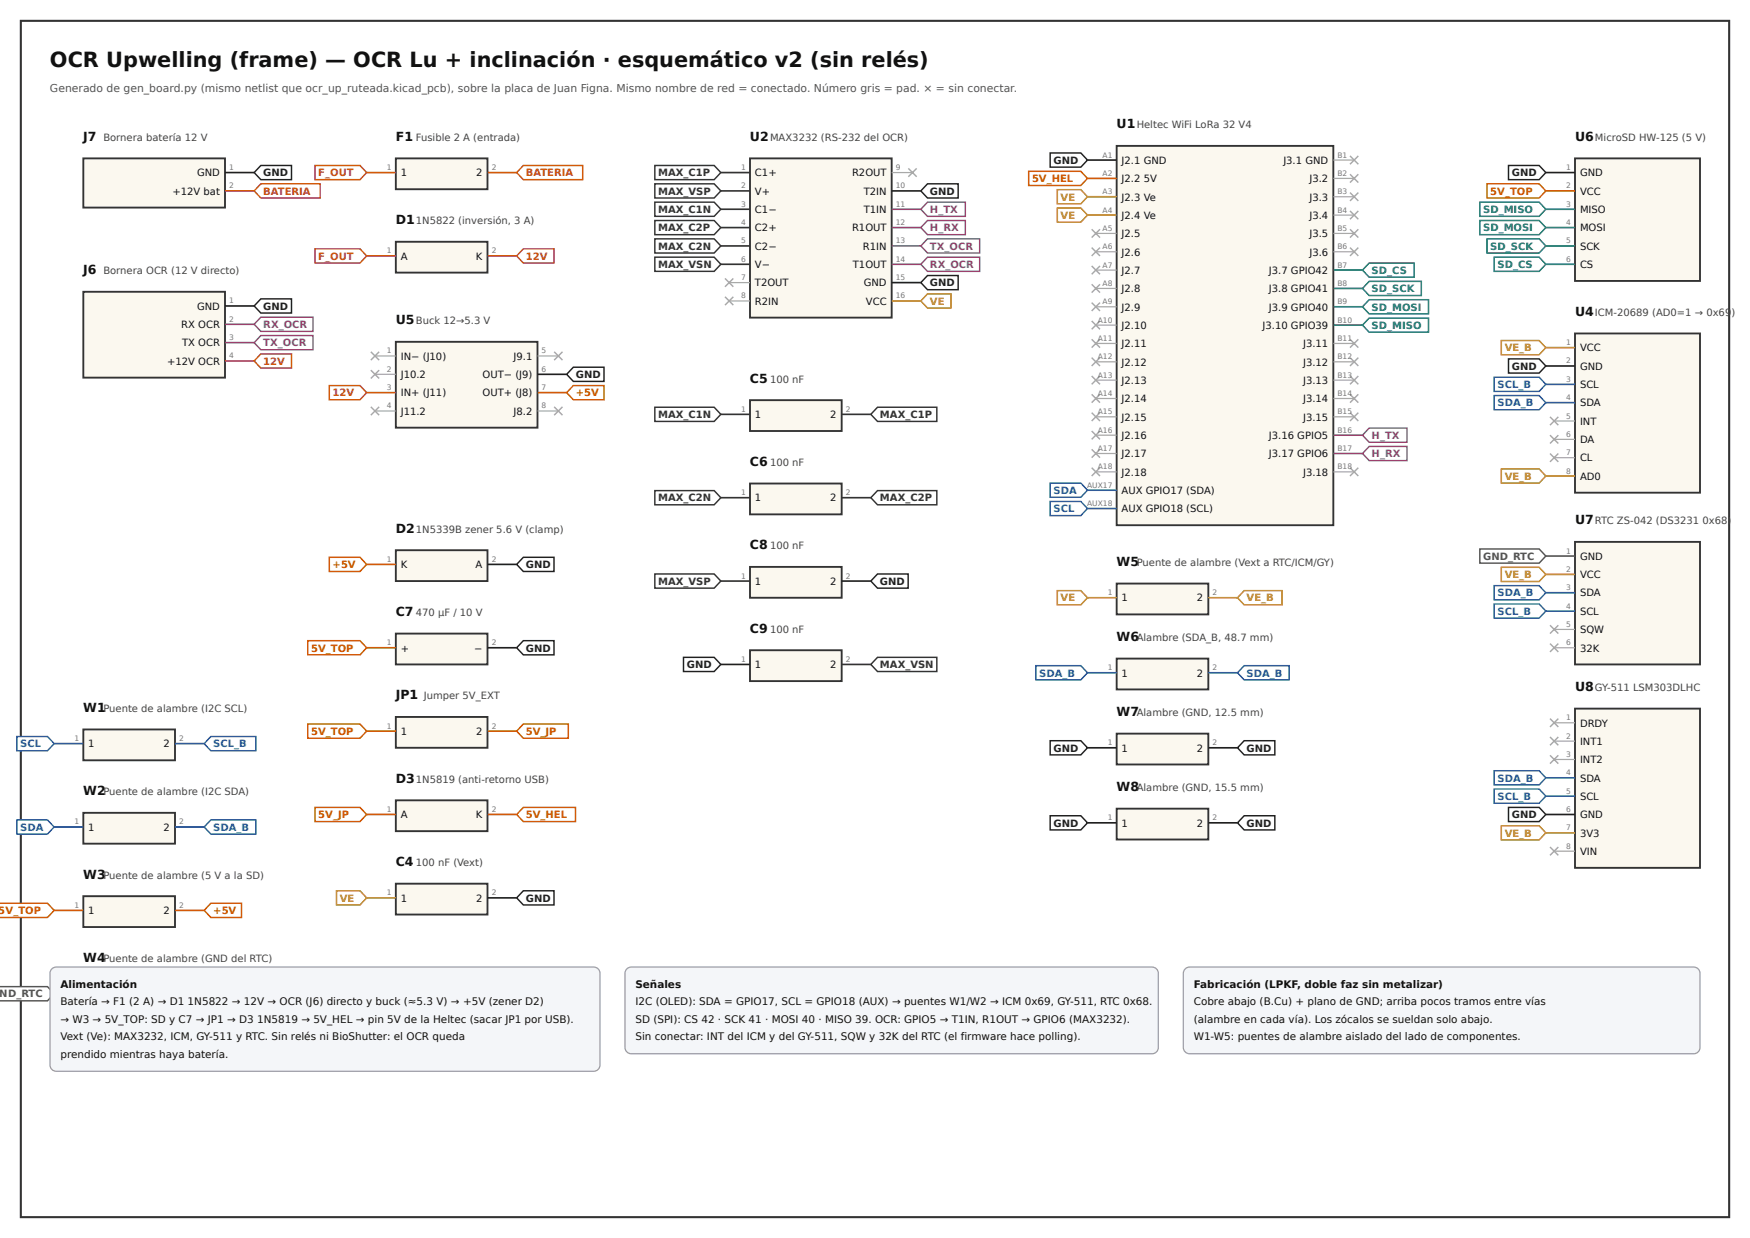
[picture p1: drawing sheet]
<svg xmlns="http://www.w3.org/2000/svg" width="420mm" height="297mm" viewBox="0 0 420 297" stroke-linecap="round" stroke-linejoin="round" font-family="sans-serif">
<path d="M5 5h410v287h-410z" fill="none" stroke="#333" stroke-width=".5"/>
<path d="M268 35h52v91h-52z" fill="#fbf8ef" stroke="#333" stroke-width=".45"/>
<path d="M261 38.4h7" fill="none" stroke="#222" stroke-width=".4"/>
<path d="M252 36.7h7.4l1.6 1.7-1.6 1.7h-7.4z" fill="#fff" stroke="#222" stroke-width=".35"/>
<path d="M261 42.8h7" fill="none" stroke="#d35400" stroke-width=".4"/>
<path d="M246.9 41.1h12.5l1.6 1.7-1.6 1.7h-12.5z" fill="#fff" stroke="#d35400" stroke-width=".35"/>
<path d="M261 47.2h7" fill="none" stroke="#b7950b" stroke-width=".4"/>
<path d="M253.8 45.5h5.6l1.6 1.7-1.6 1.7h-5.6z" fill="#fff" stroke="#b7950b" stroke-width=".35"/>
<path d="M261 51.6h7" fill="none" stroke="#b7950b" stroke-width=".4"/>
<path d="M253.8 49.9h5.6l1.6 1.7-1.6 1.7h-5.6z" fill="#fff" stroke="#b7950b" stroke-width=".35"/>
<g fill="none" stroke="#aaa" stroke-width=".3">
<path d="M263 56h5M263 60.4h5M263 64.8h5M263 69.2h5M263 73.6h5M263 78h5M263 82.4h5M263 86.8h5M263 91.2h5M263 95.6h5M263 100h5M263 104.4h5"/>
<path d="M263 108.8h5M263 113.2h5"/>
</g>
<g fill="#000" stroke="#aaa" stroke-width=".35">
<path d="M262 55l2 2zM262 57l2-2z"/>
<path d="M262 59.4l2 2zM262 61.4l2-2z"/>
<path d="M262 63.8l2 2zM262 65.8l2-2z"/>
<path d="M262 68.2l2 2zM262 70.2l2-2z"/>
<path d="M262 72.6l2 2zM262 74.6l2-2z"/>
<path d="M262 77l2 2zM262 79l2-2z"/>
<path d="M262 81.4l2 2zM262 83.4l2-2z"/>
<path d="M262 85.8l2 2zM262 87.8l2-2z"/>
<path d="M262 90.2l2 2zM262 92.2l2-2z"/>
<path d="M262 94.6l2 2zM262 96.6l2-2z"/>
<path d="M262 99l2 2zM262 101l2-2z"/>
<path d="M262 103.4l2 2zM262 105.4l2-2z"/>
<path d="M262 107.8l2 2zM262 109.8l2-2z"/>
<path d="M262 112.2l2 2zM262 114.2l2-2z"/>
</g>
<path d="M261 117.6h7" fill="none" stroke="#1f5fbf" stroke-width=".4"/>
<path d="M252 115.9h7.4l1.6 1.7-1.6 1.7h-7.4z" fill="#fff" stroke="#1f5fbf" stroke-width=".35"/>
<path d="M261 122h7" fill="none" stroke="#1f5fbf" stroke-width=".4"/>
<path d="M252 120.3h7.4l1.6 1.7-1.6 1.7h-7.4z" fill="#fff" stroke="#1f5fbf" stroke-width=".35"/>
<path d="M320 38.4h5M320 42.8h5M320 47.2h5M320 51.6h5M320 56h5M320 60.4h5" fill="none" stroke="#aaa" stroke-width=".3"/>
<g fill="#000" stroke="#aaa" stroke-width=".35">
<path d="M324 37.4l2 2zM326 37.4l-2 2z"/>
<path d="M324 41.8l2 2zM326 41.8l-2 2z"/>
<path d="M324 46.2l2 2zM326 46.2l-2 2z"/>
<path d="M324 50.6l2 2zM326 50.6l-2 2z"/>
<path d="M324 55l2 2zM326 55l-2 2z"/>
<path d="M324 59.4l2 2zM326 59.4l-2 2z"/>
</g>
<path d="M320 64.8h7" fill="none" stroke="#1e8449" stroke-width=".4"/>
<path d="M328.6 63.1h10.8v3.4h-10.8l-1.6-1.7z" fill="#fff" stroke="#1e8449" stroke-width=".35"/>
<path d="M320 69.2h7" fill="none" stroke="#1e8449" stroke-width=".4"/>
<path d="M328.6 67.5h12.5v3.4h-12.5l-1.6-1.7z" fill="#fff" stroke="#1e8449" stroke-width=".35"/>
<path d="M320 73.6h7" fill="none" stroke="#1e8449" stroke-width=".4"/>
<path d="M328.6 71.9h14.2v3.4h-14.2l-1.6-1.7z" fill="#fff" stroke="#1e8449" stroke-width=".35"/>
<path d="M320 78h7" fill="none" stroke="#1e8449" stroke-width=".4"/>
<path d="M328.6 76.3h14.2v3.4h-14.2l-1.6-1.7z" fill="#fff" stroke="#1e8449" stroke-width=".35"/>
<path d="M320 82.4h5M320 86.8h5M320 91.2h5M320 95.6h5M320 100h5" fill="none" stroke="#aaa" stroke-width=".3"/>
<g fill="#000" stroke="#aaa" stroke-width=".35">
<path d="M324 81.4l2 2zM326 81.4l-2 2z"/>
<path d="M324 85.8l2 2zM326 85.8l-2 2z"/>
<path d="M324 90.2l2 2zM326 90.2l-2 2z"/>
<path d="M324 94.6l2 2zM326 94.6l-2 2z"/>
<path d="M324 99l2 2zM326 99l-2 2z"/>
</g>
<path d="M320 104.4h7" fill="none" stroke="#7d3c98" stroke-width=".4"/>
<path d="M328.6 102.7h9.1v3.4h-9.1l-1.6-1.7z" fill="#fff" stroke="#7d3c98" stroke-width=".35"/>
<path d="M320 108.8h7" fill="none" stroke="#7d3c98" stroke-width=".4"/>
<path d="M328.6 107.1h9.1v3.4h-9.1l-1.6-1.7z" fill="#fff" stroke="#7d3c98" stroke-width=".35"/>
<path d="M320 113.2h5" fill="none" stroke="#aaa" stroke-width=".3"/>
<path d="M324 112.2l2 2zM326 112.2l-2 2z" fill="#000" stroke="#aaa" stroke-width=".35"/>
<path d="M378 38h30v29.4h-30z" fill="#fbf8ef" stroke="#333" stroke-width=".45"/>
<path d="M371 41.4h7" fill="none" stroke="#222" stroke-width=".4"/>
<path d="M362 39.7h7.4l1.6 1.7-1.6 1.7h-7.4z" fill="#fff" stroke="#222" stroke-width=".35"/>
<path d="M371 45.8h7" fill="none" stroke="#d35400" stroke-width=".4"/>
<path d="M356.9 44.1h12.5l1.6 1.7-1.6 1.7h-12.5z" fill="#fff" stroke="#d35400" stroke-width=".35"/>
<path d="M371 50.2h7" fill="none" stroke="#1e8449" stroke-width=".4"/>
<path d="M355.2 48.5h14.2l1.6 1.7-1.6 1.7h-14.2z" fill="#fff" stroke="#1e8449" stroke-width=".35"/>
<path d="M371 54.6h7" fill="none" stroke="#1e8449" stroke-width=".4"/>
<path d="M355.2 52.9h14.2l1.6 1.7-1.6 1.7h-14.2z" fill="#fff" stroke="#1e8449" stroke-width=".35"/>
<path d="M371 59h7" fill="none" stroke="#1e8449" stroke-width=".4"/>
<path d="M356.9 57.3h12.5l1.6 1.7-1.6 1.7h-12.5z" fill="#fff" stroke="#1e8449" stroke-width=".35"/>
<path d="M371 63.4h7" fill="none" stroke="#1e8449" stroke-width=".4"/>
<path d="M358.6 61.7h10.8l1.6 1.7-1.6 1.7h-10.8z" fill="#fff" stroke="#1e8449" stroke-width=".35"/>
<path d="M378 130h30v29.4h-30z" fill="#fbf8ef" stroke="#333" stroke-width=".45"/>
<path d="M371 133.4h7" fill="none" stroke="#555" stroke-width=".4"/>
<path d="M355.2 131.7h14.2l1.6 1.7-1.6 1.7h-14.2z" fill="#fff" stroke="#555" stroke-width=".35"/>
<path d="M371 137.8h7" fill="none" stroke="#b7950b" stroke-width=".4"/>
<path d="M360.3 136.1h9.1l1.6 1.7-1.6 1.7h-9.1z" fill="#fff" stroke="#b7950b" stroke-width=".35"/>
<path d="M371 142.2h7" fill="none" stroke="#1f5fbf" stroke-width=".4"/>
<path d="M358.6 140.5h10.8l1.6 1.7-1.6 1.7h-10.8z" fill="#fff" stroke="#1f5fbf" stroke-width=".35"/>
<path d="M371 146.6h7" fill="none" stroke="#1f5fbf" stroke-width=".4"/>
<path d="M358.6 144.9h10.8l1.6 1.7-1.6 1.7h-10.8z" fill="#fff" stroke="#1f5fbf" stroke-width=".35"/>
<path d="M373 151h5M373 155.4h5" fill="none" stroke="#aaa" stroke-width=".3"/>
<g fill="#000" stroke="#aaa" stroke-width=".35">
<path d="M372 150l2 2zM374 150l-2 2z"/>
<path d="M372 154.4l2 2zM374 154.4l-2 2z"/>
</g>
<path d="M378 80h30v38.2h-30z" fill="#fbf8ef" stroke="#333" stroke-width=".45"/>
<path d="M371 83.4h7" fill="none" stroke="#b7950b" stroke-width=".4"/>
<path d="M360.3 81.7h9.1l1.6 1.7-1.6 1.7h-9.1z" fill="#fff" stroke="#b7950b" stroke-width=".35"/>
<path d="M371 87.8h7" fill="none" stroke="#222" stroke-width=".4"/>
<path d="M362 86.1h7.4l1.6 1.7-1.6 1.7h-7.4z" fill="#fff" stroke="#222" stroke-width=".35"/>
<path d="M371 92.2h7" fill="none" stroke="#1f5fbf" stroke-width=".4"/>
<path d="M358.6 90.5h10.8l1.6 1.7-1.6 1.7h-10.8z" fill="#fff" stroke="#1f5fbf" stroke-width=".35"/>
<path d="M371 96.6h7" fill="none" stroke="#1f5fbf" stroke-width=".4"/>
<path d="M358.6 94.9h10.8l1.6 1.7-1.6 1.7h-10.8z" fill="#fff" stroke="#1f5fbf" stroke-width=".35"/>
<path d="M373 101h5M373 105.4h5M373 109.8h5" fill="none" stroke="#aaa" stroke-width=".3"/>
<g fill="#000" stroke="#aaa" stroke-width=".35">
<path d="M372 100l2 2zM374 100l-2 2z"/>
<path d="M372 104.4l2 2zM372 106.4l2-2z"/>
<path d="M372 108.8l2 2zM374 108.8l-2 2z"/>
</g>
<path d="M371 114.2h7" fill="none" stroke="#b7950b" stroke-width=".4"/>
<path d="M360.3 112.5h9.1l1.6 1.7-1.6 1.7h-9.1z" fill="#fff" stroke="#b7950b" stroke-width=".35"/>
<path d="M378 170h30v38.2h-30z" fill="#fbf8ef" stroke="#333" stroke-width=".45"/>
<path d="M373 173.4h5M373 177.8h5M373 182.2h5" fill="none" stroke="#aaa" stroke-width=".3"/>
<g fill="#000" stroke="#aaa" stroke-width=".35">
<path d="M372 172.4l2 2zM374 172.4l-2 2z"/>
<path d="M372 176.8l2 2zM374 176.8l-2 2z"/>
<path d="M372 181.2l2 2zM374 181.2l-2 2z"/>
</g>
<path d="M371 186.6h7" fill="none" stroke="#1f5fbf" stroke-width=".4"/>
<path d="M358.6 184.9h10.8l1.6 1.7-1.6 1.7h-10.8z" fill="#fff" stroke="#1f5fbf" stroke-width=".35"/>
<path d="M371 191h7" fill="none" stroke="#1f5fbf" stroke-width=".4"/>
<path d="M358.6 189.3h10.8l1.6 1.7-1.6 1.7h-10.8z" fill="#fff" stroke="#1f5fbf" stroke-width=".35"/>
<path d="M371 195.4h7" fill="none" stroke="#222" stroke-width=".4"/>
<path d="M362 193.7h7.4l1.6 1.7-1.6 1.7h-7.4z" fill="#fff" stroke="#222" stroke-width=".35"/>
<path d="M371 199.8h7" fill="none" stroke="#b7950b" stroke-width=".4"/>
<path d="M360.3 198.1h9.1l1.6 1.7-1.6 1.7h-9.1z" fill="#fff" stroke="#b7950b" stroke-width=".35"/>
<path d="M373 204.2h5" fill="none" stroke="#aaa" stroke-width=".3"/>
<path d="M372 203.2l2 2zM374 203.2l-2 2z" fill="#000" stroke="#aaa" stroke-width=".35"/>
<path d="M95 82h34v20.6h-34z" fill="#fbf8ef" stroke="#333" stroke-width=".45"/>
<path d="M90 85.4h5M90 89.8h5" fill="none" stroke="#aaa" stroke-width=".3"/>
<g fill="#000" stroke="#aaa" stroke-width=".35">
<path d="M89 84.4l2 2zM91 84.4l-2 2z"/>
<path d="M89 88.8l2 2zM91 88.8l-2 2z"/>
</g>
<path d="M88 94.2h7" fill="none" stroke="#c0392b" stroke-width=".4"/>
<path d="M79 92.5h7.4l1.6 1.7-1.6 1.7h-7.4z" fill="#fff" stroke="#c0392b" stroke-width=".35"/>
<path d="M90 98.6h5M129 85.4h5" fill="none" stroke="#aaa" stroke-width=".3"/>
<g fill="#000" stroke="#aaa" stroke-width=".35">
<path d="M89 97.6l2 2zM91 97.6l-2 2z"/>
<path d="M133 84.4l2 2zM135 84.4l-2 2z"/>
</g>
<path d="M129 89.8h7" fill="none" stroke="#222" stroke-width=".4"/>
<path d="M137.6 88.1h7.4v3.4h-7.4l-1.6-1.7z" fill="#fff" stroke="#222" stroke-width=".35"/>
<path d="M129 94.2h7" fill="none" stroke="#d35400" stroke-width=".4"/>
<path d="M137.6 92.5h7.4v3.4h-7.4l-1.6-1.7z" fill="#fff" stroke="#d35400" stroke-width=".35"/>
<path d="M129 98.6h5" fill="none" stroke="#aaa" stroke-width=".3"/>
<path d="M133 97.6l2 2zM135 97.6l-2 2z" fill="#000" stroke="#aaa" stroke-width=".35"/>
<path d="M20 38h34v11.8h-34z" fill="#fbf8ef" stroke="#333" stroke-width=".45"/>
<path d="M54 41.4h7" fill="none" stroke="#222" stroke-width=".4"/>
<path d="M62.6 39.7h7.4v3.4h-7.4l-1.6-1.7z" fill="#fff" stroke="#222" stroke-width=".35"/>
<path d="M54 45.8h7" fill="none" stroke="#c0392b" stroke-width=".4"/>
<path d="M62.6 44.1h14.2v3.4h-14.2l-1.6-1.7z" fill="#fff" stroke="#c0392b" stroke-width=".35"/>
<path d="M95 38h22v7.4h-22z" fill="#fbf8ef" stroke="#333" stroke-width=".45"/>
<path d="M88 41.4h7" fill="none" stroke="#c0392b" stroke-width=".4"/>
<path d="M75.6 39.7h10.8l1.6 1.7-1.6 1.7h-10.8z" fill="#fff" stroke="#c0392b" stroke-width=".35"/>
<path d="M117 41.4h7" fill="none" stroke="#c0392b" stroke-width=".4"/>
<path d="M125.6 39.7h14.2v3.4h-14.2l-1.6-1.7z" fill="#fff" stroke="#c0392b" stroke-width=".35"/>
<path d="M95 58h22v7.4h-22z" fill="#fbf8ef" stroke="#333" stroke-width=".45"/>
<path d="M88 61.4h7" fill="none" stroke="#c0392b" stroke-width=".4"/>
<path d="M75.6 59.7h10.8l1.6 1.7-1.6 1.7h-10.8z" fill="#fff" stroke="#c0392b" stroke-width=".35"/>
<path d="M117 61.4h7" fill="none" stroke="#c0392b" stroke-width=".4"/>
<path d="M125.6 59.7h7.4v3.4h-7.4l-1.6-1.7z" fill="#fff" stroke="#c0392b" stroke-width=".35"/>
<path d="M95 132h22v7.4h-22z" fill="#fbf8ef" stroke="#333" stroke-width=".45"/>
<path d="M88 135.4h7" fill="none" stroke="#d35400" stroke-width=".4"/>
<path d="M79 133.7h7.4l1.6 1.7-1.6 1.7h-7.4z" fill="#fff" stroke="#d35400" stroke-width=".35"/>
<path d="M117 135.4h7" fill="none" stroke="#222" stroke-width=".4"/>
<path d="M125.6 133.7h7.4v3.4h-7.4l-1.6-1.7z" fill="#fff" stroke="#222" stroke-width=".35"/>
<path d="M95 172h22v7.4h-22z" fill="#fbf8ef" stroke="#333" stroke-width=".45"/>
<path d="M88 175.4h7" fill="none" stroke="#d35400" stroke-width=".4"/>
<path d="M73.9 173.7h12.5l1.6 1.7-1.6 1.7h-12.5z" fill="#fff" stroke="#d35400" stroke-width=".35"/>
<path d="M117 175.4h7" fill="none" stroke="#d35400" stroke-width=".4"/>
<path d="M125.6 173.7h10.8v3.4h-10.8l-1.6-1.7z" fill="#fff" stroke="#d35400" stroke-width=".35"/>
<path d="M95 192h22v7.4h-22z" fill="#fbf8ef" stroke="#333" stroke-width=".45"/>
<path d="M88 195.4h7" fill="none" stroke="#d35400" stroke-width=".4"/>
<path d="M75.6 193.7h10.8l1.6 1.7-1.6 1.7h-10.8z" fill="#fff" stroke="#d35400" stroke-width=".35"/>
<path d="M117 195.4h7" fill="none" stroke="#d35400" stroke-width=".4"/>
<path d="M125.6 193.7h12.5v3.4h-12.5l-1.6-1.7z" fill="#fff" stroke="#d35400" stroke-width=".35"/>
<path d="M95 152h22v7.4h-22z" fill="#fbf8ef" stroke="#333" stroke-width=".45"/>
<path d="M88 155.4h7" fill="none" stroke="#d35400" stroke-width=".4"/>
<path d="M73.9 153.7h12.5l1.6 1.7-1.6 1.7h-12.5z" fill="#fff" stroke="#d35400" stroke-width=".35"/>
<path d="M117 155.4h7" fill="none" stroke="#222" stroke-width=".4"/>
<path d="M125.6 153.7h7.4v3.4h-7.4l-1.6-1.7z" fill="#fff" stroke="#222" stroke-width=".35"/>
<path d="M180 38h34v38.2h-34z" fill="#fbf8ef" stroke="#333" stroke-width=".45"/>
<path d="M173 41.4h7" fill="none" stroke="#333" stroke-width=".4"/>
<path d="M157.2 39.7h14.2l1.6 1.7-1.6 1.7h-14.2z" fill="#fff" stroke="#333" stroke-width=".35"/>
<path d="M173 45.8h7" fill="none" stroke="#333" stroke-width=".4"/>
<path d="M157.2 44.1h14.2l1.6 1.7-1.6 1.7h-14.2z" fill="#fff" stroke="#333" stroke-width=".35"/>
<path d="M173 50.2h7" fill="none" stroke="#333" stroke-width=".4"/>
<path d="M157.2 48.5h14.2l1.6 1.7-1.6 1.7h-14.2z" fill="#fff" stroke="#333" stroke-width=".35"/>
<path d="M173 54.6h7" fill="none" stroke="#333" stroke-width=".4"/>
<path d="M157.2 52.9h14.2l1.6 1.7-1.6 1.7h-14.2z" fill="#fff" stroke="#333" stroke-width=".35"/>
<path d="M173 59h7" fill="none" stroke="#333" stroke-width=".4"/>
<path d="M157.2 57.3h14.2l1.6 1.7-1.6 1.7h-14.2z" fill="#fff" stroke="#333" stroke-width=".35"/>
<path d="M173 63.4h7" fill="none" stroke="#333" stroke-width=".4"/>
<path d="M157.2 61.7h14.2l1.6 1.7-1.6 1.7h-14.2z" fill="#fff" stroke="#333" stroke-width=".35"/>
<path d="M214 41.4h5M175 67.8h5M175 72.2h5" fill="none" stroke="#aaa" stroke-width=".3"/>
<g fill="#000" stroke="#aaa" stroke-width=".35">
<path d="M218 40.4l2 2zM220 40.4l-2 2z"/>
<path d="M174 66.8l2 2zM174 68.8l2-2z"/>
<path d="M174 71.2l2 2zM174 73.2l2-2z"/>
</g>
<path d="M214 45.8h7" fill="none" stroke="#222" stroke-width=".4"/>
<path d="M222.6 44.1h7.4v3.4h-7.4l-1.6-1.7z" fill="#fff" stroke="#222" stroke-width=".35"/>
<path d="M214 50.2h7" fill="none" stroke="#7d3c98" stroke-width=".4"/>
<path d="M222.6 48.5h9.1v3.4h-9.1l-1.6-1.7z" fill="#fff" stroke="#7d3c98" stroke-width=".35"/>
<path d="M214 54.6h7" fill="none" stroke="#7d3c98" stroke-width=".4"/>
<path d="M222.6 52.9h9.1v3.4h-9.1l-1.6-1.7z" fill="#fff" stroke="#7d3c98" stroke-width=".35"/>
<path d="M214 59h7" fill="none" stroke="#7d3c98" stroke-width=".4"/>
<path d="M222.6 57.3h12.5v3.4h-12.5l-1.6-1.7z" fill="#fff" stroke="#7d3c98" stroke-width=".35"/>
<path d="M214 63.4h7" fill="none" stroke="#7d3c98" stroke-width=".4"/>
<path d="M222.6 61.7h12.5v3.4h-12.5l-1.6-1.7z" fill="#fff" stroke="#7d3c98" stroke-width=".35"/>
<path d="M214 67.8h7" fill="none" stroke="#222" stroke-width=".4"/>
<path d="M222.6 66.1h7.4v3.4h-7.4l-1.6-1.7z" fill="#fff" stroke="#222" stroke-width=".35"/>
<path d="M214 72.2h7" fill="none" stroke="#b7950b" stroke-width=".4"/>
<path d="M222.6 70.5h5.6v3.4h-5.6l-1.6-1.7z" fill="#fff" stroke="#b7950b" stroke-width=".35"/>
<path d="M180 96h22v7.4h-22z" fill="#fbf8ef" stroke="#333" stroke-width=".45"/>
<path d="M173 99.4h7" fill="none" stroke="#333" stroke-width=".4"/>
<path d="M157.2 97.7h14.2l1.6 1.7-1.6 1.7h-14.2z" fill="#fff" stroke="#333" stroke-width=".35"/>
<path d="M202 99.4h7" fill="none" stroke="#333" stroke-width=".4"/>
<path d="M210.6 97.7h14.2v3.4h-14.2l-1.6-1.7z" fill="#fff" stroke="#333" stroke-width=".35"/>
<path d="M180 156h22v7.4h-22z" fill="#fbf8ef" stroke="#333" stroke-width=".45"/>
<path d="M173 159.4h7" fill="none" stroke="#222" stroke-width=".4"/>
<path d="M164 157.7h7.4l1.6 1.7-1.6 1.7h-7.4z" fill="#fff" stroke="#222" stroke-width=".35"/>
<path d="M202 159.4h7" fill="none" stroke="#333" stroke-width=".4"/>
<path d="M210.6 157.7h14.2v3.4h-14.2l-1.6-1.7z" fill="#fff" stroke="#333" stroke-width=".35"/>
<path d="M180 116h22v7.4h-22z" fill="#fbf8ef" stroke="#333" stroke-width=".45"/>
<path d="M173 119.4h7" fill="none" stroke="#333" stroke-width=".4"/>
<path d="M157.2 117.7h14.2l1.6 1.7-1.6 1.7h-14.2z" fill="#fff" stroke="#333" stroke-width=".35"/>
<path d="M202 119.4h7" fill="none" stroke="#333" stroke-width=".4"/>
<path d="M210.6 117.7h14.2v3.4h-14.2l-1.6-1.7z" fill="#fff" stroke="#333" stroke-width=".35"/>
<path d="M180 136h22v7.4h-22z" fill="#fbf8ef" stroke="#333" stroke-width=".45"/>
<path d="M173 139.4h7" fill="none" stroke="#333" stroke-width=".4"/>
<path d="M157.2 137.7h14.2l1.6 1.7-1.6 1.7h-14.2z" fill="#fff" stroke="#333" stroke-width=".35"/>
<path d="M202 139.4h7" fill="none" stroke="#222" stroke-width=".4"/>
<path d="M210.6 137.7h7.4v3.4h-7.4l-1.6-1.7z" fill="#fff" stroke="#222" stroke-width=".35"/>
<path d="M95 212h22v7.4h-22z" fill="#fbf8ef" stroke="#333" stroke-width=".45"/>
<path d="M88 215.4h7" fill="none" stroke="#b7950b" stroke-width=".4"/>
<path d="M80.8 213.7h5.6l1.6 1.7-1.6 1.7h-5.6z" fill="#fff" stroke="#b7950b" stroke-width=".35"/>
<path d="M117 215.4h7" fill="none" stroke="#222" stroke-width=".4"/>
<path d="M125.6 213.7h7.4v3.4h-7.4l-1.6-1.7z" fill="#fff" stroke="#222" stroke-width=".35"/>
<path d="M20 70h34v20.6h-34z" fill="#fbf8ef" stroke="#333" stroke-width=".45"/>
<path d="M54 73.4h7" fill="none" stroke="#222" stroke-width=".4"/>
<path d="M62.6 71.7h7.4v3.4h-7.4l-1.6-1.7z" fill="#fff" stroke="#222" stroke-width=".35"/>
<path d="M54 77.8h7" fill="none" stroke="#7d3c98" stroke-width=".4"/>
<path d="M62.6 76.1h12.5v3.4h-12.5l-1.6-1.7z" fill="#fff" stroke="#7d3c98" stroke-width=".35"/>
<path d="M54 82.2h7" fill="none" stroke="#7d3c98" stroke-width=".4"/>
<path d="M62.6 80.5h12.5v3.4h-12.5l-1.6-1.7z" fill="#fff" stroke="#7d3c98" stroke-width=".35"/>
<path d="M54 86.6h7" fill="none" stroke="#c0392b" stroke-width=".4"/>
<path d="M62.6 84.9h7.4v3.4h-7.4l-1.6-1.7z" fill="#fff" stroke="#c0392b" stroke-width=".35"/>
<path d="M20 215h22v7.4h-22z" fill="#fbf8ef" stroke="#333" stroke-width=".45"/>
<path d="M13 218.4h7" fill="none" stroke="#d35400" stroke-width=".4"/>
<path d="M-.1 216.7h11.5l1.6 1.7-1.6 1.7h-11.5z" fill="#fff" stroke="#d35400" stroke-width=".35"/>
<path d="M42 218.4h7" fill="none" stroke="#d35400" stroke-width=".4"/>
<path d="M50.6 216.7h7.4v3.4h-7.4l-1.6-1.7z" fill="#fff" stroke="#d35400" stroke-width=".35"/>
<path d="M268 140h22v7.4h-22z" fill="#fbf8ef" stroke="#333" stroke-width=".45"/>
<path d="M261 143.4h7" fill="none" stroke="#b7950b" stroke-width=".4"/>
<path d="M253.8 141.7h5.6l1.6 1.7-1.6 1.7h-5.6z" fill="#fff" stroke="#b7950b" stroke-width=".35"/>
<path d="M290 143.4h7" fill="none" stroke="#b7950b" stroke-width=".4"/>
<path d="M298.6 141.7h9.1v3.4h-9.1l-1.6-1.7z" fill="#fff" stroke="#b7950b" stroke-width=".35"/>
<path d="M20 235h22v7.4h-22z" fill="#fbf8ef" stroke="#333" stroke-width=".45"/>
<path d="M13 238.4h7" fill="none" stroke="#555" stroke-width=".4"/>
<path d="M-.1 236.7h11.5l1.6 1.7-1.6 1.7h-11.5z" fill="#fff" stroke="#555" stroke-width=".35"/>
<path d="M42 238.4h7" fill="none" stroke="#222" stroke-width=".4"/>
<path d="M50.6 236.7h7.4v3.4h-7.4l-1.6-1.7z" fill="#fff" stroke="#222" stroke-width=".35"/>
<path d="M20 175h22v7.4h-22z" fill="#fbf8ef" stroke="#333" stroke-width=".45"/>
<path d="M13 178.4h7" fill="none" stroke="#1f5fbf" stroke-width=".4"/>
<path d="M4 176.7h7.4l1.6 1.7-1.6 1.7h-7.4z" fill="#fff" stroke="#1f5fbf" stroke-width=".35"/>
<path d="M42 178.4h7" fill="none" stroke="#1f5fbf" stroke-width=".4"/>
<path d="M50.6 176.7h10.8v3.4h-10.8l-1.6-1.7z" fill="#fff" stroke="#1f5fbf" stroke-width=".35"/>
<path d="M20 195h22v7.4h-22z" fill="#fbf8ef" stroke="#333" stroke-width=".45"/>
<path d="M13 198.4h7" fill="none" stroke="#1f5fbf" stroke-width=".4"/>
<path d="M4 196.7h7.4l1.6 1.7-1.6 1.7h-7.4z" fill="#fff" stroke="#1f5fbf" stroke-width=".35"/>
<path d="M42 198.4h7" fill="none" stroke="#1f5fbf" stroke-width=".4"/>
<path d="M50.6 196.7h10.8v3.4h-10.8l-1.6-1.7z" fill="#fff" stroke="#1f5fbf" stroke-width=".35"/>
<path d="M268 158h22v7.4h-22z" fill="#fbf8ef" stroke="#333" stroke-width=".45"/>
<path d="M261 161.4h7" fill="none" stroke="#1f5fbf" stroke-width=".4"/>
<path d="M248.6 159.7h10.8l1.6 1.7-1.6 1.7h-10.8z" fill="#fff" stroke="#1f5fbf" stroke-width=".35"/>
<path d="M290 161.4h7" fill="none" stroke="#1f5fbf" stroke-width=".4"/>
<path d="M298.6 159.7h10.8v3.4h-10.8l-1.6-1.7z" fill="#fff" stroke="#1f5fbf" stroke-width=".35"/>
<path d="M268 176h22v7.4h-22z" fill="#fbf8ef" stroke="#333" stroke-width=".45"/>
<path d="M261 179.4h7" fill="none" stroke="#222" stroke-width=".4"/>
<path d="M252 177.7h7.4l1.6 1.7-1.6 1.7h-7.4z" fill="#fff" stroke="#222" stroke-width=".35"/>
<path d="M290 179.4h7" fill="none" stroke="#222" stroke-width=".4"/>
<path d="M298.6 177.7h7.4v3.4h-7.4l-1.6-1.7z" fill="#fff" stroke="#222" stroke-width=".35"/>
<path d="M268 194h22v7.4h-22z" fill="#fbf8ef" stroke="#333" stroke-width=".45"/>
<path d="M261 197.4h7" fill="none" stroke="#222" stroke-width=".4"/>
<path d="M252 195.7h7.4l1.6 1.7-1.6 1.7h-7.4z" fill="#fff" stroke="#222" stroke-width=".35"/>
<path d="M290 197.4h7" fill="none" stroke="#222" stroke-width=".4"/>
<path d="M298.6 195.7h7.4v3.4h-7.4l-1.6-1.7z" fill="#fff" stroke="#222" stroke-width=".35"/>
<g fill="#f4f6f9" stroke="#99a" stroke-width=".3">
<path d="M12.6 232.3l.9-.3h129a1.5 1.5 0 0 1 1.5 1.5v22a1.5 1.5 0 0 1-1.5 1.5h-129a1.5 1.5 0 0 1-1.5-1.5v-22l.1-.5z"/>
<path d="M150.3 232.6l.7-.5 .5-.1h125a1.5 1.5 0 0 1 1.5 1.5v17.8a1.5 1.5 0 0 1-1.5 1.5h-125a1.5 1.5 0 0 1-1.5-1.5v-17.8z"/>
<path d="M284.6 232.3l.9-.3h121a1.5 1.5 0 0 1 1.5 1.5v17.8a1.5 1.5 0 0 1-1.5 1.5h-121a1.5 1.5 0 0 1-1.5-1.5v-17.8l.1-.5z"/>
</g>
<text font-size="5" fill="#111" x="12" y="16">OCR Upwelling (frame) — OCR Lu + inclinación · esquemático v2 (sin relés)</text>
<g font-size="3" fill="#111">
<text x="20" y="33.8">J7</text>
<text x="95" y="33.8">F1</text>
<text x="180" y="33.8">U2</text>
<text x="268" y="30.8">U1</text>
<text x="378" y="33.8">U6</text>
<text x="95" y="53.8">D1</text>
<text x="20" y="65.8">J6</text>
<text x="95" y="77.8">U5</text>
<text x="378" y="75.8">U4</text>
<text x="180" y="91.8">C5</text>
<text x="180" y="111.8">C6</text>
<text x="378" y="125.8">U7</text>
<text x="95" y="127.8">D2</text>
<text x="180" y="131.8">C8</text>
<text x="268" y="135.8">W5</text>
<text x="95" y="147.8">C7</text>
<text x="180" y="151.8">C9</text>
<text x="268" y="153.8">W6</text>
<text x="95" y="167.8">JP1</text>
<text x="378" y="165.8">U8</text>
<text x="20" y="170.8">W1</text>
<text x="268" y="171.8">W7</text>
<text x="20" y="190.8">W2</text>
<text x="95" y="187.8">D3</text>
<text x="268" y="189.8">W8</text>
<text x="95" y="207.8">C4</text>
<text x="20" y="210.8">W3</text>
<text x="20" y="230.8">W4</text>
</g>
<text font-size="2.6" fill="#555" x="12" y="22">Generado de gen_board.py (mismo netlist que ocr_up_ruteada.kicad_pcb), sobre la placa de Juan Figna. Mismo nombre de red = conectado. Número gris = pad. × = sin conectar.</text>
<g font-size="2.5" fill="#111">
<text x="14.5" y="237">Alimentación</text>
<text x="152.5" y="237">Señales</text>
<text x="286.5" y="237">Fabricación (LPKF, doble faz sin metalizar)</text>
<text x="14.5" y="241.2">Batería → F1 (2 A) → D1 1N5822 → 12V → OCR (J6) directo y buck (≈5.3 V) → +5V (zener D2)</text>
<text x="14.5" y="245.4">→ W3 → 5V_TOP: SD y C7 → JP1 → D3 1N5819 → 5V_HEL → pin 5V de la Heltec (sacar JP1 por USB).</text>
<text x="152.5" y="241.2">I2C (OLED): SDA = GPIO17, SCL = GPIO18 (AUX) → puentes W1/W2 → ICM 0x69, GY-511, RTC 0x68.</text>
<text x="152.5" y="245.4">SD (SPI): CS 42 · SCK 41 · MOSI 40 · MISO 39. OCR: GPIO5 → T1IN, R1OUT → GPIO6 (MAX3232).</text>
<text x="286.5" y="241.2">Cobre abajo (B.Cu) + plano de GND; arriba pocos tramos entre vías</text>
<text x="286.5" y="245.4">(alambre en cada vía). Los zócalos se sueldan solo abajo.</text>
<text x="14.5" y="249.6">Vext (Ve): MAX3232, ICM, GY-511 y RTC. Sin relés ni BioShutter: el OCR queda</text>
<text x="152.5" y="249.6">Sin conectar: INT del ICM y del GY-511, SQW y 32K del RTC (el firmware hace polling).</text>
<text x="286.5" y="249.6">W1-W5: puentes de alambre aislado del lado de componentes.</text>
<text x="14.5" y="253.8">prendido mientras haya batería.</text>
</g>
<g font-size="2.4" fill="#444">
<text x="24.8" y="33.8">Bornera batería 12 V</text>
<text x="99.8" y="33.8">Fusible 2 A (entrada)</text>
<text x="184.8" y="33.8">MAX3232 (RS-232 del OCR)</text>
<text x="272.8" y="30.8">Heltec WiFi LoRa 32 V4</text>
<text x="382.8" y="33.8">MicroSD HW-125 (5 V)</text>
<text x="99.8" y="53.8">1N5822 (inversión, 3 A)</text>
<text x="24.8" y="65.8">Bornera OCR (12 V directo)</text>
<text x="99.8" y="77.8">Buck 12→5.3 V</text>
<text x="382.8" y="75.8">ICM-20689 (AD0=1 → 0x69)</text>
<text x="184.8" y="91.8">100 nF</text>
<text x="184.8" y="111.8">100 nF</text>
<text x="382.8" y="125.8">RTC ZS-042 (DS3231 0x68)</text>
<text x="99.8" y="127.8">1N5339B zener 5.6 V (clamp)</text>
<text x="184.8" y="131.8">100 nF</text>
<text x="272.8" y="135.8">Puente de alambre (Vext a RTC/ICM/GY)</text>
<text x="99.8" y="147.8">470 µF / 10 V</text>
<text x="184.8" y="151.8">100 nF</text>
<text x="272.8" y="153.8">Alambre (SDA_B, 48.7 mm)</text>
<text x="101.7" y="167.8">Jumper 5V_EXT</text>
<text x="382.8" y="165.8">GY-511 LSM303DLHC</text>
<text x="24.8" y="170.8">Puente de alambre (I2C SCL)</text>
<text x="272.8" y="171.8">Alambre (GND, 12.5 mm)</text>
<text x="24.8" y="190.8">Puente de alambre (I2C SDA)</text>
<text x="99.8" y="187.8">1N5819 (anti-retorno USB)</text>
<text x="272.8" y="189.8">Alambre (GND, 15.5 mm)</text>
<text x="99.8" y="207.8">100 nF (Vext)</text>
<text x="24.8" y="210.8">Puente de alambre (5 V a la SD)</text>
<text x="24.8" y="230.8">Puente de alambre (GND del RTC)</text>
</g>
<g font-size="2.4" fill="#222">
<text x="252.8" y="39.3">GND</text>
<text x="63.2" y="42.3">GND</text>
<text x="223.2" y="46.7">GND</text>
<text x="362.8" y="42.3">GND</text>
<text x="223.2" y="68.7">GND</text>
<text x="63.2" y="74.3">GND</text>
<text x="362.8" y="88.7">GND</text>
<text x="138.2" y="90.7">GND</text>
<text x="126.2" y="136.3">GND</text>
<text x="211.2" y="140.3">GND</text>
<text x="126.2" y="156.3">GND</text>
<text x="164.8" y="160.3">GND</text>
<text x="252.8" y="180.3">GND</text>
<text x="299.2" y="180.3">GND</text>
<text x="362.8" y="196.3">GND</text>
<text x="252.8" y="198.3">GND</text>
<text x="299.2" y="198.3">GND</text>
<text x="126.2" y="216.3">GND</text>
<text x="51.2" y="239.3">GND</text>
</g>
<g font-size="2.4" fill="#111">
<text x="269.2" y="39.3">J2.1 GND</text>
<text x="308" y="39.3">J3.1 GND</text>
<text x="41.4" y="46.7">+12V bat</text>
<text x="47.3" y="42.3">GND</text>
<text x="96.2" y="42.3">1</text>
<text x="114.3" y="42.3">2</text>
<text x="181.2" y="42.3">C1+</text>
<text x="181.2" y="46.7">V+</text>
<text x="204.5" y="42.3">R2OUT</text>
<text x="207.3" y="46.7">T2IN</text>
<text x="269.2" y="43.7">J2.2 5V</text>
<text x="314.3" y="43.7">J3.2</text>
<text x="379.2" y="42.3">GND</text>
<text x="379.2" y="46.7">VCC</text>
<text x="181.2" y="51.1">C1−</text>
<text x="207.3" y="51.1">T1IN</text>
<text x="269.2" y="48.1">J2.3 Ve</text>
<text x="269.2" y="52.5">J2.4 Ve</text>
<text x="314.3" y="48.1">J3.3</text>
<text x="314.3" y="52.5">J3.4</text>
<text x="379.2" y="51.1">MISO</text>
<text x="181.2" y="55.5">C2+</text>
<text x="181.2" y="59.9">C2−</text>
<text x="204.5" y="55.5">R1OUT</text>
<text x="207.1" y="59.9">R1IN</text>
<text x="269.2" y="56.9">J2.5</text>
<text x="314.3" y="56.9">J3.5</text>
<text x="379.2" y="55.5">MOSI</text>
<text x="379.2" y="59.9">SCK</text>
<text x="96.2" y="62.3">A</text>
<text x="114.2" y="62.3">K</text>
<text x="181.2" y="64.3">V−</text>
<text x="204.7" y="64.3">T1OUT</text>
<text x="269.2" y="61.3">J2.6</text>
<text x="269.2" y="65.7">J2.7</text>
<text x="304.6" y="65.7">J3.7 GPIO42</text>
<text x="314.3" y="61.3">J3.6</text>
<text x="379.2" y="64.3">CS</text>
<text x="181.2" y="68.7">T2OUT</text>
<text x="207.3" y="68.7">GND</text>
<text x="269.2" y="70.1">J2.8</text>
<text x="304.6" y="70.1">J3.8 GPIO41</text>
<text x="47.3" y="74.3">GND</text>
<text x="181.2" y="73.1">R2IN</text>
<text x="207.8" y="73.1">VCC</text>
<text x="269.2" y="74.5">J2.9</text>
<text x="304.6" y="74.5">J3.9 GPIO40</text>
<text x="43.5" y="78.7">RX OCR</text>
<text x="43.7" y="83.1">TX OCR</text>
<text x="269.2" y="78.9">J2.10</text>
<text x="269.2" y="83.3">J2.11</text>
<text x="303" y="78.9">J3.10 GPIO39</text>
<text x="312.7" y="83.3">J3.11</text>
<text x="40.1" y="87.5">+12V OCR</text>
<text x="96.2" y="86.3">IN− (J10)</text>
<text x="123.3" y="86.3">J9.1</text>
<text x="269.2" y="87.7">J2.12</text>
<text x="312.7" y="87.7">J3.12</text>
<text x="379.2" y="84.3">VCC</text>
<text x="379.2" y="88.7">GND</text>
<text x="96.2" y="90.7">J10.2</text>
<text x="96.2" y="95.1">IN+ (J11)</text>
<text x="115.8" y="90.7">OUT− (J9)</text>
<text x="115.8" y="95.1">OUT+ (J8)</text>
<text x="269.2" y="92.1">J2.13</text>
<text x="312.7" y="92.1">J3.13</text>
<text x="379.2" y="93.1">SCL</text>
<text x="96.2" y="99.5">J11.2</text>
<text x="123.3" y="99.5">J8.2</text>
<text x="181.2" y="100.3">1</text>
<text x="199.3" y="100.3">2</text>
<text x="269.2" y="96.5">J2.14</text>
<text x="269.2" y="100.9">J2.15</text>
<text x="312.7" y="96.5">J3.14</text>
<text x="312.7" y="100.9">J3.15</text>
<text x="379.2" y="97.5">SDA</text>
<text x="379.2" y="101.9">INT</text>
<text x="269.2" y="105.3">J2.16</text>
<text x="304.6" y="105.3">J3.16 GPIO5</text>
<text x="379.2" y="106.3">DA</text>
<text x="269.2" y="109.7">J2.17</text>
<text x="304.6" y="109.7">J3.17 GPIO6</text>
<text x="379.2" y="110.7">CL</text>
<text x="269.2" y="114.1">J2.18</text>
<text x="269.2" y="118.5">AUX GPIO17 (SDA)</text>
<text x="312.7" y="114.1">J3.18</text>
<text x="379.2" y="115.1">AD0</text>
<text x="181.2" y="120.3">1</text>
<text x="199.3" y="120.3">2</text>
<text x="269.2" y="122.9">AUX GPIO18 (SCL)</text>
<text x="96.2" y="136.3">K</text>
<text x="114.2" y="136.3">A</text>
<text x="379.2" y="134.3">GND</text>
<text x="181.2" y="140.3">1</text>
<text x="199.3" y="140.3">2</text>
<text x="379.2" y="138.7">VCC</text>
<text x="379.2" y="143.1">SDA</text>
<text x="269.2" y="144.3">1</text>
<text x="287.3" y="144.3">2</text>
<text x="379.2" y="147.5">SCL</text>
<text x="379.2" y="151.9">SQW</text>
<text x="96.2" y="156.3">+</text>
<text x="113.8" y="156.3">−</text>
<text x="181.2" y="160.3">1</text>
<text x="199.3" y="160.3">2</text>
<text x="379.2" y="156.3">32K</text>
<text x="269.2" y="162.3">1</text>
<text x="287.3" y="162.3">2</text>
<text x="21.2" y="179.3">1</text>
<text x="39.3" y="179.3">2</text>
<text x="96.2" y="176.3">1</text>
<text x="114.3" y="176.3">2</text>
<text x="379.2" y="174.3">DRDY</text>
<text x="379.2" y="178.7">INT1</text>
<text x="269.2" y="180.3">1</text>
<text x="287.3" y="180.3">2</text>
<text x="379.2" y="183.1">INT2</text>
<text x="379.2" y="187.5">SDA</text>
<text x="379.2" y="191.9">SCL</text>
<text x="96.2" y="196.3">A</text>
<text x="114.2" y="196.3">K</text>
<text x="379.2" y="196.3">GND</text>
<text x="21.2" y="199.3">1</text>
<text x="39.3" y="199.3">2</text>
<text x="269.2" y="198.3">1</text>
<text x="287.3" y="198.3">2</text>
<text x="379.2" y="200.7">3V3</text>
<text x="379.2" y="205.1">VIN</text>
<text x="21.2" y="219.3">1</text>
<text x="39.3" y="219.3">2</text>
<text x="96.2" y="216.3">1</text>
<text x="114.3" y="216.3">2</text>
<text x="21.2" y="239.3">1</text>
</g>
<g font-size="2.4" fill="#c0392b">
<text x="63.2" y="46.7">BATERIA</text>
<text x="76.4" y="42.3">F_OUT</text>
<text x="126.2" y="42.3">BATERIA</text>
<text x="76.4" y="62.3">F_OUT</text>
<text x="126.2" y="62.3">12V</text>
<text x="63.2" y="87.5">12V</text>
<text x="79.8" y="95.1">12V</text>
</g>
<g font-size="2.4" fill="#333">
<text x="158" y="42.3">MAX_C1P</text>
<text x="158" y="46.7">MAX_VSP</text>
<text x="158" y="51.1">MAX_C1N</text>
<text x="158" y="55.5">MAX_C2P</text>
<text x="158" y="59.9">MAX_C2N</text>
<text x="158" y="64.3">MAX_VSN</text>
<text x="158" y="100.3">MAX_C1N</text>
<text x="211.2" y="100.3">MAX_C1P</text>
<text x="158" y="120.3">MAX_C2N</text>
<text x="211.2" y="120.3">MAX_C2P</text>
<text x="158" y="140.3">MAX_VSP</text>
<text x="211.2" y="160.3">MAX_VSN</text>
</g>
<g font-size="2.4" fill="#d35400">
<text x="247.7" y="43.7">5V_HEL</text>
<text x="357.7" y="46.7">5V_TOP</text>
<text x="138.2" y="95.1">+5V</text>
<text x="79.8" y="136.3">+5V</text>
<text x="74.7" y="156.3">5V_TOP</text>
<text x="74.7" y="176.3">5V_TOP</text>
<text x="126.2" y="176.3">5V_JP</text>
<text x="76.4" y="196.3">5V_JP</text>
<text x="126.2" y="196.3">5V_HEL</text>
<text x="-.3" y="219.3">5V_TOP</text>
<text x="51.2" y="219.3">+5V</text>
</g>
<g font-size="2.4" fill="#7d3c98">
<text x="223.2" y="51.1">H_TX</text>
<text x="223.2" y="55.5">H_RX</text>
<text x="223.2" y="59.9">TX_OCR</text>
<text x="223.2" y="64.3">RX_OCR</text>
<text x="63.2" y="78.7">RX_OCR</text>
<text x="63.2" y="83.1">TX_OCR</text>
<text x="329.2" y="105.3">H_TX</text>
<text x="329.2" y="109.7">H_RX</text>
</g>
<g font-size="2.4" fill="#b7950b">
<text x="254.6" y="48.1">VE</text>
<text x="254.6" y="52.5">VE</text>
<text x="223.2" y="73.1">VE</text>
<text x="361.1" y="84.3">VE_B</text>
<text x="361.1" y="115.1">VE_B</text>
<text x="361.1" y="138.7">VE_B</text>
<text x="254.6" y="144.3">VE</text>
<text x="299.2" y="144.3">VE_B</text>
<text x="361.1" y="200.7">VE_B</text>
<text x="81.6" y="216.3">VE</text>
</g>
<g font-size="2.4" fill="#1e8449">
<text x="356" y="51.1">SD_MISO</text>
<text x="356" y="55.5">SD_MOSI</text>
<text x="357.7" y="59.9">SD_SCK</text>
<text x="329.2" y="65.7">SD_CS</text>
<text x="359.4" y="64.3">SD_CS</text>
<text x="329.2" y="70.1">SD_SCK</text>
<text x="329.2" y="74.5">SD_MOSI</text>
<text x="329.2" y="78.9">SD_MISO</text>
</g>
<g font-size="2.4" fill="#1f5fbf">
<text x="359.4" y="93.1">SCL_B</text>
<text x="359.4" y="97.5">SDA_B</text>
<text x="252.8" y="118.5">SDA</text>
<text x="252.8" y="122.9">SCL</text>
<text x="359.4" y="143.1">SDA_B</text>
<text x="359.4" y="147.5">SCL_B</text>
<text x="249.4" y="162.3">SDA_B</text>
<text x="299.2" y="162.3">SDA_B</text>
<text x="4.8" y="179.3">SCL</text>
<text x="51.2" y="179.3">SCL_B</text>
<text x="359.4" y="187.5">SDA_B</text>
<text x="359.4" y="191.9">SCL_B</text>
<text x="4.8" y="199.3">SDA</text>
<text x="51.2" y="199.3">SDA_B</text>
</g>
<g font-size="2.4" fill="#555">
<text x="356" y="134.3">GND_RTC</text>
<text x="-.1" y="239.3">ND_RTC</text>
</g>
<g font-size="1.8" fill="#777">
<text x="55" y="40.8">1</text>
<text x="92.9" y="40.8">1</text>
<text x="118" y="40.8">2</text>
<text x="177.9" y="40.8">1</text>
<text x="215" y="40.8">9</text>
<text x="264.6" y="37.8">A1</text>
<text x="321" y="37.8">B1</text>
<text x="375.9" y="40.8">1</text>
<text x="55" y="45.2">2</text>
<text x="177.9" y="45.2">2</text>
<text x="215" y="45.2">10</text>
<text x="264.6" y="42.2">A2</text>
<text x="264.6" y="46.6">A3</text>
<text x="321" y="42.2">B2</text>
<text x="321" y="46.6">B3</text>
<text x="375.9" y="45.2">2</text>
<text x="177.9" y="49.6">3</text>
<text x="177.9" y="54">4</text>
<text x="215" y="49.6">11</text>
<text x="215" y="54">12</text>
<text x="264.6" y="51">A4</text>
<text x="321" y="51">B4</text>
<text x="375.9" y="49.6">3</text>
<text x="375.9" y="54">4</text>
<text x="177.9" y="58.4">5</text>
<text x="215" y="58.4">13</text>
<text x="264.6" y="55.4">A5</text>
<text x="264.6" y="59.8">A6</text>
<text x="321" y="55.4">B5</text>
<text x="321" y="59.8">B6</text>
<text x="375.9" y="58.4">5</text>
<text x="92.9" y="60.8">1</text>
<text x="118" y="60.8">2</text>
<text x="177.9" y="62.8">6</text>
<text x="215" y="62.8">14</text>
<text x="264.6" y="64.2">A7</text>
<text x="321" y="64.2">B7</text>
<text x="375.9" y="62.8">6</text>
<text x="177.9" y="67.2">7</text>
<text x="177.9" y="71.6">8</text>
<text x="215" y="67.2">15</text>
<text x="215" y="71.6">16</text>
<text x="264.6" y="68.6">A8</text>
<text x="321" y="68.6">B8</text>
<text x="55" y="72.8">1</text>
<text x="55" y="77.2">2</text>
<text x="263.5" y="77.4">A10</text>
<text x="264.6" y="73">A9</text>
<text x="321" y="73">B9</text>
<text x="321" y="77.4">B10</text>
<text x="55" y="81.6">3</text>
<text x="263.5" y="81.8">A11</text>
<text x="321" y="81.8">B11</text>
<text x="375.9" y="82.8">1</text>
<text x="55" y="86">4</text>
<text x="92.9" y="84.8">1</text>
<text x="92.9" y="89.2">2</text>
<text x="130" y="84.8">5</text>
<text x="130" y="89.2">6</text>
<text x="263.5" y="86.2">A12</text>
<text x="321" y="86.2">B12</text>
<text x="375.9" y="87.2">2</text>
<text x="92.9" y="93.6">3</text>
<text x="130" y="93.6">7</text>
<text x="263.5" y="90.6">A13</text>
<text x="263.5" y="95">A14</text>
<text x="321" y="90.6">B13</text>
<text x="321" y="95">B14</text>
<text x="375.9" y="91.6">3</text>
<text x="375.9" y="96">4</text>
<text x="92.9" y="98">4</text>
<text x="130" y="98">8</text>
<text x="177.9" y="98.8">1</text>
<text x="203" y="98.8">2</text>
<text x="263.5" y="99.4">A15</text>
<text x="321" y="99.4">B15</text>
<text x="375.9" y="100.4">5</text>
<text x="263.5" y="103.8">A16</text>
<text x="321" y="103.8">B16</text>
<text x="375.9" y="104.8">6</text>
<text x="263.5" y="108.2">A17</text>
<text x="263.5" y="112.6">A18</text>
<text x="321" y="108.2">B17</text>
<text x="321" y="112.6">B18</text>
<text x="375.9" y="109.2">7</text>
<text x="375.9" y="113.6">8</text>
<text x="177.9" y="118.8">1</text>
<text x="203" y="118.8">2</text>
<text x="260.9" y="117">AUX17</text>
<text x="260.9" y="121.4">AUX18</text>
<text x="92.9" y="134.8">1</text>
<text x="118" y="134.8">2</text>
<text x="375.9" y="132.8">1</text>
<text x="375.9" y="137.2">2</text>
<text x="177.9" y="138.8">1</text>
<text x="203" y="138.8">2</text>
<text x="265.9" y="142.8">1</text>
<text x="291" y="142.8">2</text>
<text x="375.9" y="141.6">3</text>
<text x="375.9" y="146">4</text>
<text x="92.9" y="154.8">1</text>
<text x="118" y="154.8">2</text>
<text x="375.9" y="150.4">5</text>
<text x="375.9" y="154.8">6</text>
<text x="177.9" y="158.8">1</text>
<text x="203" y="158.8">2</text>
<text x="265.9" y="160.8">1</text>
<text x="291" y="160.8">2</text>
<text x="375.9" y="172.8">1</text>
<text x="17.9" y="177.8">1</text>
<text x="43" y="177.8">2</text>
<text x="92.9" y="174.8">1</text>
<text x="118" y="174.8">2</text>
<text x="265.9" y="178.8">1</text>
<text x="291" y="178.8">2</text>
<text x="375.9" y="177.2">2</text>
<text x="375.9" y="181.6">3</text>
<text x="375.9" y="186">4</text>
<text x="375.9" y="190.4">5</text>
<text x="17.9" y="197.8">1</text>
<text x="43" y="197.8">2</text>
<text x="92.9" y="194.8">1</text>
<text x="118" y="194.8">2</text>
<text x="265.9" y="196.8">1</text>
<text x="291" y="196.8">2</text>
<text x="375.9" y="194.8">6</text>
<text x="375.9" y="199.2">7</text>
<text x="375.9" y="203.6">8</text>
<text x="92.9" y="214.8">1</text>
<text x="118" y="214.8">2</text>
<text x="17.9" y="217.8">1</text>
<text x="43" y="217.8">2</text>
<text x="17.9" y="237.8">1</text>
</g>
</svg>
